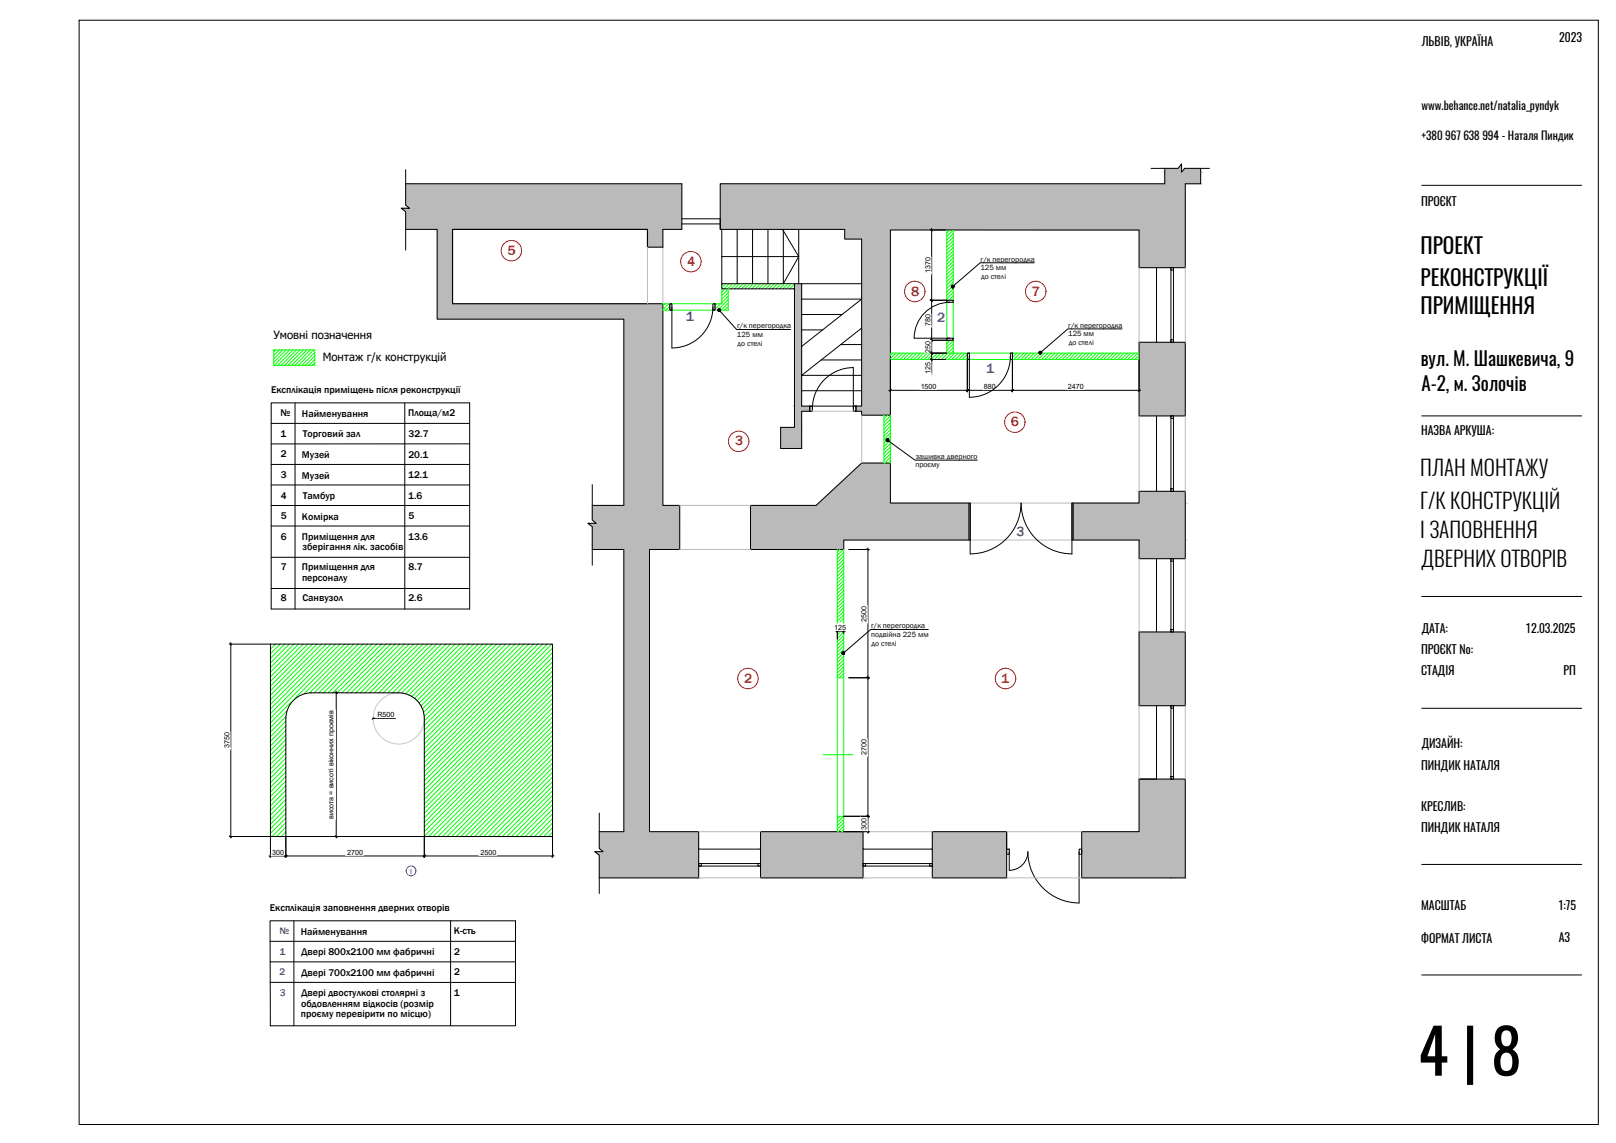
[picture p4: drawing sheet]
<svg xmlns="http://www.w3.org/2000/svg" width="420mm" height="297mm" viewBox="0 0 420 297" stroke-linecap="round" stroke-linejoin="round" font-family="sans-serif">
<!-- layer: 0 -->
<g fill="#bababa" stroke="#bababa" stroke-width=".26">
<path d="M307.2 42.6v1.2h-.9z"/>
<path d="M105.5 47.8l71.8 5.5v-5.5zM105.5 47.8l71.8 5.5h-71.8z"/>
<path d="M105.5 53.3l71.8 .8v-.8zM105.5 53.3l71.8 .8h-70.8z"/>
<path d="M104.3 54.1l73 .9v-.9zM104.3 54.1l73 .9h-71.8z"/>
<path d="M105.5 55l71.8 4.6v-4.6zM105.5 55l71.8 4.6h-71.8z"/>
<path d="M168.3 59.6l4 4.6v-4.6zM168.3 59.6l4 4.6h-4z"/>
<path d="M113.7 59.6l4 19.3v-19.3zM113.7 59.6l4 19.3h-4z"/>
<path d="M113.7 78.9l58.6 4v-4zM113.7 78.9l58.6 4h-58.6z"/>
<path d="M296.2 88.9l12 19.2v-19.2zM296.2 88.9l12 19.2h-12z"/>
<path d="M296.2 127.7l12 3v-3zM296.2 127.7l12 3h-12z"/>
<path d="M224 120.3l7.5 10.4v-10.4zM212.8 130.7l11.2-10.4 7.5 10.4z"/>
<path d="M212.8 130.7l39.1 .6v-.6zM212.2 131.3l.6-.6 39.1 .6z"/>
<path d="M162.2 82.9l10.1 48.4v-48.4zM162.2 82.9l10.1 48.4h-10.1z"/>
<path d="M154 131.3l22.7 3.8v-3.8zM154 131.3l22.7 3.8h-22.7z"/>
<path d="M154 135.1l22.7 .9v-.9zM154 135.1l22.7 .9h-21.7z"/>
<path d="M152.9 136l23.8 .9v-.9zM152.9 136l23.8 .9h-22.7z"/>
<path d="M279 130.7l29.2 9.6v-9.6zM279 130.7l29.2 9.6h-29.2z"/>
<path d="M195.1 131.3l56.8 9v-9zM195.1 131.3l56.8 9h-56.8z"/>
<path d="M154 136.9l22.7 4.6v-4.6zM154 136.9l22.7 4.6h-22.7z"/>
<path d="M195.1 140.3l24.3 2.5v-2.5zM195.1 140.3l24.3 2.5h-24.3z"/>
<path d="M154 141.5l22.7 1.3v-1.3zM154 141.5l22.7 1.3h-22.7z"/>
<path d="M296.2 140.3l12 4.9v-4.9zM296.2 140.3l12 4.9h-12z"/>
<path d="M296.2 164.2l12 19.2v-19.2zM296.2 164.2l12 19.2h-12z"/>
<path d="M296.2 202.5l12 13.6v-13.6zM296.2 202.5l12 13.6h-12z"/>
<path d="M162.2 142.8l6.7 73.3v-73.3zM162.2 142.8l6.7 73.3h-6.7z"/>
<path d="M155.8 216.1l25.9 4.4v-4.4zM155.8 216.1l25.9 4.4h-25.9z"/>
<path d="M242.4 216.1l19.3 4.6v-4.6zM242.4 216.1l19.3 4.6h-19.3z"/>
<path d="M197.7 216.1l26.7 4.6v-4.6zM197.7 216.1l26.7 4.6h-26.7z"/>
<path d="M155.8 220.5l25.9 .2v-.2zM155.8 220.5l25.9 .2h-25.7z"/>
<path d="M156 220.7l25.7 .6v-.6zM156 220.7l25.7 .6h-24.9z"/>
<path d="M154.7 221.3l27 .9v-.9zM154.7 221.3l27 .9h-25.9z"/>
<path d="M281.2 216.1l27 12v-12zM281.2 216.1l27 12h-27z"/>
<path d="M242.4 220.7l19.3 7.4v-7.4zM242.4 220.7l19.3 7.4h-19.3z"/>
<path d="M197.7 220.7l26.7 7.4v-7.4zM197.7 220.7l26.7 7.4h-26.7z"/>
<path d="M155.8 222.2l25.9 5.9v-5.9zM155.8 222.2l25.9 5.9h-25.9z"/>
<path d="M308 43.8l4.2 1v-1zM308 43.8l4.2 1h-5z"/>
<path d="M302.8 43.8l4.4 1v-1zM302.8 43.8l4.4 1h-4.4z"/>
<path d="M302.8 44.8l9.4 3v-3zM302.8 44.8l9.4 3h-9.4z"/>
<path d="M187.3 47.8l120.9 11.8v-11.8zM187.3 47.8l120.9 11.8h-120.9z"/>
<path d="M219.6 59.6l88.6 .2v-.2zM219.6 59.6l88.6 .2h-88.6z"/>
<path d="M219.6 59.8l11.9 2.3v-2.3zM219.6 59.8l11.9 2.3h-11.9z"/>
<path d="M296.2 59.8l12 9.8v-9.8zM296.2 59.8l12 9.8h-12z"/>
<path d="M224 62.1l7.5 15.6v-15.6zM224 62.1l7.5 15.6h-7.5z"/>
<path d="M224 77.7l7.5 7.6v-7.6zM224 77.7l7.5 7.6h-7.5z"/>
<path d="M224 85.3l7.5 20.2v-20.2zM224 85.3l7.5 20.2h-7.5z"/>
<path d="M222.5 105.5l9 1.4v-1.4zM222.5 105.5l9 1.4h-9z"/>
<path d="M224 106.9l7.5 1v-1zM224 106.9l7.5 1h-7.5z"/>
<path d="M206.6 73.7l1.8 16.3v-16.3zM206.6 73.7l1.8 16.3h-1.8z"/>
<path d="M206.6 90l1.8 7.5v-7.5zM206.6 90l1.8 7.5h-1.8z"/>
<path d="M206.6 97.5l1.8 8v-8zM206.6 97.5l1.8 8h-1.8z"/>
<path d="M206.6 105.5l3.9 1.4v-1.4zM206.6 105.5l3.9 1.4h-3.9z"/>
<path d="M206.6 106.9l1.8 4.2v-4.2zM206.6 106.9l1.8 4.2h-1.8z"/>
<path d="M203 111.1l5.4 5.5v-5.5zM203 111.1l5.4 5.5h-5.4z"/>
</g>
<g fill="none" stroke="#000" stroke-width=".26">
<path d="M20.6 5.3h395v286.9h-395zM105.5 47.8h71.8v11.8h-5v4.6h-4M105.5 59.6h8.2v23.3h48.5v48.4h-8.2M105.5 44.1v9.2l1 .8h-2.2l1.2 .9v10M177.3 58.2h10M177.3 56.9h10M187.3 56.8v2.8h32.3v2.5h4.4v15.6M187.7 59.6v14.1M191.7 59.6v14.1M195.7 59.6v14.1M199.7 59.6v14.1M203.5 59.6l4.2 7.1-4 7v-14.1"/>
<path d="M207.7 59.6v14.1M242 59.5l.5 .5M299.3 43.8h7l.9-1.2v2.2l.8-1h6.5M302.8 43.8v4h-115.5v11.8M312.2 43.8v4h-4v21.8h-7.5M168.3 78.9h4v52.4h4.4v11.5h-7.8v73.3h12.8v4.6h16v-4.6h26.7v4.6h18v-4.6h19.3v4.6M174.2 78.9h.5v1.7h-.5zM185.4 78.9h.5v1.7h-.5zM185.4 79.8a10.7 10.7 0 0 1-10.7 10.6v-10.6M187.7 66.7h20M206.6 73.7v37.4h-3.6v5.5h5.4v-9.7h2.1v-1.4M206.6 73.7h1.8v16.3"/>
<path d="M206.6 73.7h-18.9v1.4h18.9M208.4 73.7h15.6M208.4 77.7h15.6M224 77.7l-15.6 12.3M224 77.7v7.6M242 77.8l.5 .5M246.2 78h1.6v.6h-1.6zM247 78.6a9.3 9.3 0 0 0-9.3 9.3M268.9 68.3h-14.1l-6.9 6M304.4 69.6h.7v.6h-.7zM304.4 69.6v19.3M305.1 69.6v19.3"/>
<path d="M187.2 80.9l4.3 4.7h14.1M208.4 90v15.5h14.1M208.4 81.7h10.5M208.4 85.7h5.5M213.5 93.5h10.5M218.6 89.5h5.4M221.9 95.5v10.7M221.9 95.5a10.7 10.7 0 0 0-10.7 10.7M224 85.3v20.2h-1.5M224 85.3l-15.6 12.2h15.6M237.7 87.9h9.3M242 88.2l.5 .5"/>
<path d="M242 91.5l.5 .5M242 93.2l.5 .4M246.2 87.9h1.6v.5h-1.6zM251.5 91.8h.5v1.6h-.5zM252 92.6v10.7M262.7 91.8h.5v1.6h-.5zM262.7 92.6a10.7 10.7 0 0 1-10.7 10.6M291.7 85.5h-14.1l-6.9 5.9M300.7 88.9h7.5v19.2h-7.5M304.4 88.3h.7v.6h-.7zM70.5 104.7h51.6v53.6h-51.6zM70.5 110h51.6"/>
<path d="M76.7 104.7v53.6M105.2 104.7v53.6M122.1 115.3l-51.6 .1M208.4 101.5h15.6M210.5 105.5h.7v1.4h-.7zM221.9 105.5h.6v1.4h-.6zM222.5 105.5v1.4h1.5v1h7.5v-48.1h64.7v9.8h4.5v19.3h-4.5v19.2h4.5v19.6h-4.5v3h-17.2v9.6h17.2v4.9h4.5v19h-4.5v19.2h4.5v19.1h-4.5v13.6h-15v12h27v-25.6h-12M231 114.6l6.9 5h16.2M231.7 101.2l-.4 .5M251.7 101.2l-.4 .5M263.5 101.2l-.5 .5M296.4 101.2l-.5 .5"/>
<path d="M304.4 108.1h.7v.6h-.7zM304.4 108.1v19.6M305.1 108.1v19.6M70.5 131.4h51.6M70.5 120.7h51.6M70.5 126h51.6M70.5 136.7h51.6M154 125.9v9.2l1 .9h-2.1l1.1 .9v10M195.1 131.3h17.1l11.8-11h7.5v10.4h20.4v9.6h-32.5v2.5h-24.3zM251.9 130.7h.3v9.6h-.3M252.2 130.7v13.3M265.5 130.7a13.2 13.2 0 0 1-13.2 13.2"/>
<path d="M265.5 130.7a13.2 13.2 0 0 0 13.2 13.2M278.7 130.7v13.3M279 130.7h-.3v9.6h.3M300.7 127.7h7.5v17.5h-7.5M304.4 127h.7v.7h-.7zM70.5 144.8h51.6M70.5 152.9h51.6M154 142.8h8.2v73.3h-6.4M225.4 142.6l.5 .4M304.4 145.2h.7v.6h-.7zM304.4 145.2v19M305.1 145.2v19"/>
<path d="M59.8 167.1l.4 .5M70.3 167.4h73.4v50h-73.4zM87.2 179.8l.5 .5M217.9 163.8l-.4 .5M219.6 163.8l-.5 .5M225.4 175.9l.5 .5M241.4 163.6h-15l-6.9 6M300.7 164.2h7.5v19.2h-7.5M304.4 163.6h.7v.6h-.7zM74.3 186.7v30.7M74.3 186.7a6.7 6.7 0 0 1 6.7-6.6h22.7a6.7 6.7 0 0 1 6.6 6.6M97.2 186.5l-.4 .5"/>
<path d="M110.3 186.7v30.7M304.4 183.4h.7v.7h-.7zM304.4 183.4v19.1M305.1 183.4v19.1M59.8 217.2l.4 .4M87.2 217.2l.5 .4M155.8 211.3v9.2l1 .8h-2.1l1.1 .9v10M225.4 211.9l.5 .5M225.4 215.9l.5 .5M261.7 216.1v12h-19.3v-7.4M304.4 201.8h.7v.7h-.7zM70.5 222.2l-.4 .5"/>
<path d="M74.5 222.2l-.4 .5M76.4 239.3v27.3M110.6 222.2l-.5 .5M117.2 239.3v27.3M143.9 222.2l-.5 .5M181.7 220.7v7.4h-25.9M181.7 224.4h.6v.7h-.6zM181.7 224.4h16M181.7 225.1h16M197.1 224.4h.6v.7h-.6zM197.7 220.7v7.4h26.7v-7.4M224.4 224.4h.7v.7h-.7z"/>
<path d="M224.4 224.4h18M224.4 225.1h18M241.7 224.4h.7v.7h-.7zM261.7 220.7h.7v1.3h-.7zM262.4 221.3v4.9a4.8 4.8 0 0 0 4.9-4.9 13.3 13.3 0 0 0 13.3 13.4M280.6 220.7h.6v1.3h-.6zM280.6 221.3v13.4M70.2 244.6h63.8M70.2 250h63.8M70.2 255.3h63.8M70.2 266.6h63.8v-27.3h-63.8l.1 27.3"/>
</g>
<g fill="none" stroke="#0f0" stroke-width=".26">
<path d="M246.2 59.8v32M247 59.8l-.8 .8M247.8 59.8l-1.6 1.7M247.8 59.8v32M173 78.9l-.7 .7M173.9 78.9l-1.6 1.6M174.2 79.6l-1.1 1M174.2 78.9v1.7M185.9 78.9v1.7M186.5 78.9l-.6 .6M187.3 78.9l-1.4 1.5M187.7 75.1v3.8h-15.4"/>
<path d="M187.8 73.7l-.1 .2M188.5 75.1l-.8 .8M188.7 73.7l-1 1.1M189.3 75.2l-1.6 1.6M189.3 76.1l-1.6 1.6M189.3 77l-1.6 1.6M189.3 77.9l-2.7 2.7M189.3 78.8l-1.8 1.8M189.3 79.7l-.9 .9M189.3 75.1v5.5M189.6 73.7l-1.3 1.4M190.5 73.7l-1.3 1.4"/>
<path d="M191.4 73.7l-1.3 1.4M192.3 73.7l-1.3 1.4M193.2 73.7l-1.3 1.4M194.1 73.7l-1.3 1.4M195 73.7l-1.3 1.4M195.9 73.7l-1.3 1.4M196.8 73.7l-1.3 1.4M197.7 73.7l-1.3 1.4M198.6 73.7l-1.3 1.4M199.5 73.7l-1.3 1.4M200.4 73.7l-1.3 1.4M201.3 73.7l-1.3 1.4"/>
<path d="M202.2 73.7l-1.3 1.4M203.1 73.7l-1.3 1.4M204 73.7l-1.4 1.4M204.9 73.7l-1.3 1.4M205.8 73.7l-1.4 1.4M206.6 73.9l-1.2 1.2M206.6 74.7l-.4 .4M246.2 78h1.6M247.8 60.7l-1.6 1.7M247.8 61.6l-1.6 1.7M247.8 62.5l-1.6 1.7M247.8 63.4l-1.6 1.7"/>
<path d="M247.8 64.3l-1.6 1.7M247.8 65.2l-1.6 1.7M247.8 66.1l-1.6 1.7M247.8 67l-1.6 1.7M247.8 67.9l-1.6 1.7M247.8 68.8l-1.6 1.6M247.8 69.7l-1.6 1.7M247.8 70.6l-1.6 1.6M247.8 71.5l-1.6 1.7M247.8 72.4l-1.6 1.6M247.8 73.3l-1.6 1.7M247.8 74.2l-1.6 1.6"/>
<path d="M247.8 75.1l-1.6 1.6M247.8 76l-1.6 1.6M247.8 76.9l-1.1 1.1M247.8 77.8l-.2 .2M71.2 90.9h10.7v4h-10.7zM71.7 90.9l-.5 .5M72.6 90.9l-1.4 1.5M73.5 90.9l-2.3 2.3M74.4 90.9l-3.2 3.3M75.3 90.9l-4 4M76.2 90.9l-4 4M77.1 90.9l-4 4"/>
<path d="M78 90.9l-4 4M78.9 90.9l-4 4M79.8 90.9l-4 4M80.7 90.9l-4 4M81.6 90.9l-4 4M81.9 91.6l-3.4 3.3M81.9 92.5l-2.5 2.4M81.9 93.4l-1.6 1.5M81.9 94.3l-.7 .6M172.3 80.6h17M174.2 80.5l-.2 .1M189.3 80.6h.1"/>
<path d="M231.5 91.8h64.7M231.5 93.4h64.7M232.1 91.8l-.6 .5M233 91.8l-1.5 1.4M233.8 91.8l-1.6 1.6M234.8 91.8l-1.7 1.6M235.6 91.8l-1.6 1.6M236.5 91.8l-1.6 1.6M237.4 91.8l-1.6 1.6M238.3 91.8l-1.6 1.6M239.2 91.8l-1.6 1.6M240.1 91.8l-1.6 1.6"/>
<path d="M241 91.8l-1.6 1.6M241.9 91.8l-1.6 1.6M242.8 91.8l-1.6 1.6M243.7 91.8l-1.6 1.6M244.6 91.8l-1.6 1.6M245.5 91.8l-1.6 1.6M246.2 88.4h1.6M247.1 88.4l-.9 .9M247.8 90.3l-3 3.1M247.8 91.2l-2.1 2.2M247.8 88.5l-1.6 1.7M247.8 89.4l-1.6 1.7"/>
<path d="M248.2 91.8l-1.7 1.6M249.1 91.8l-1.6 1.6M250 91.8l-1.7 1.6M250.9 91.8l-1.6 1.6M251.5 92.1l-1.4 1.3M251.5 93l-.5 .4M251.5 91.8v1.6M263.2 91.8v1.6M263.5 91.8l-.3 .2M264.4 91.8l-1.2 1.1M265.3 91.8l-1.7 1.6M266.2 91.8l-1.7 1.6"/>
<path d="M267.1 91.8l-1.7 1.6M268 91.8l-1.7 1.6M268.9 91.8l-1.7 1.6M269.8 91.8l-1.7 1.6M270.7 91.8l-1.7 1.6M271.6 91.8l-1.7 1.6M272.5 91.8l-1.7 1.6M273.4 91.8l-1.7 1.6M274.3 91.8l-1.7 1.6M275.2 91.8l-1.7 1.6M276.1 91.8l-1.7 1.6M277 91.8l-1.7 1.6"/>
<path d="M277.9 91.8l-1.7 1.6M278.7 91.8l-1.6 1.6M279.7 91.8l-1.7 1.6M280.5 91.8l-1.6 1.6M281.5 91.8l-1.7 1.6M282.3 91.8l-1.6 1.6M283.3 91.8l-1.7 1.6M284.1 91.8l-1.6 1.6M285 91.8l-1.6 1.6M285.9 91.8l-1.6 1.6M286.8 91.8l-1.6 1.6M287.7 91.8l-1.6 1.6"/>
<path d="M288.6 91.8l-1.6 1.6M289.5 91.8l-1.6 1.6M290.4 91.8l-1.6 1.6M291.3 91.8l-1.6 1.6M292.2 91.8l-1.6 1.6M293.1 91.8l-1.6 1.6M294 91.8l-1.6 1.6M294.9 91.8l-1.7 1.6M295.8 91.8l-1.6 1.6M296.2 92.3l-1.2 1.1M296.2 93.2l-.2 .2M229.8 107.9v12.4"/>
<path d="M229.9 107.9l-.1 .1M230.8 107.9l-1 .9M231.5 108.1l-1.7 1.7M231.5 109l-1.7 1.6M231.5 109.9l-1.7 1.7M231.5 110.8l-1.7 1.6M231.5 111.7l-1.7 1.6M231.5 112.6l-1.7 1.6M231.5 113.5l-1.7 1.6M231.5 114.4l-1.7 1.6M231.5 115.3l-1.7 1.6M231.5 116.2l-1.7 1.6"/>
<path d="M231.5 117.1l-1.7 1.6M231.5 118l-1.7 1.6M231.5 118.9l-1.5 1.4M231.5 119.7l-.6 .6M231.5 107.9v12.4M217.7 142.8v73.3M218.4 142.8l-.7 .7M219.2 142.8l-1.5 1.6M219.4 143.6l-1.7 1.7M219.4 144.5l-1.7 1.7M219.4 145.4l-1.7 1.7M219.4 146.3l-1.7 1.6"/>
<path d="M219.4 147.2l-1.7 1.7M219.4 148.1l-1.7 1.6M219.4 149l-1.7 1.7M219.4 149.9l-1.7 1.6M219.4 150.8l-1.7 1.6M219.4 151.7l-1.7 1.6M219.4 152.6l-1.7 1.6M219.4 153.5l-1.7 1.6M219.4 154.4l-1.7 1.6M219.4 155.3l-1.7 1.6M219.4 156.2l-1.7 1.6M219.4 157.1l-1.7 1.6"/>
<path d="M219.4 158l-1.7 1.6M219.4 158.9l-1.7 1.6M219.4 159.8l-1.7 1.6M219.4 142.8v73.3M70.4 167.4l-.1 .1M71.6 167.4l-1.3 1.3M72.8 167.4l-2.5 2.5M74 167.4l-3.7 3.7M75.2 167.4l-4.9 4.9M76.4 167.4l-6.1 6.1M77.6 167.4l-7.3 7.3M78.8 167.4l-8.5 8.5"/>
<path d="M80 167.4l-9.7 9.7M81.2 167.4l-10.9 10.9M82.4 167.4l-12.1 12.1M83.6 167.4l-13.3 13.3M84.8 167.4l-14.5 14.5M86 167.4l-15.7 15.7M87.2 167.4l-16.9 16.9M88.4 167.4l-18.1 18M89.6 167.4l-19.3 19.3M90.8 167.4l-20.5 20.4M92 167.4l-13 12.9M93.2 167.4l-12.7 12.7"/>
<path d="M94.4 167.4l-12.7 12.7M95.6 167.4l-12.7 12.7M96.8 167.4l-12.7 12.7M98 167.4l-12.7 12.7M99.2 167.4l-12.7 12.7M100.4 167.4l-12.7 12.7M101.6 167.4l-12.7 12.7M102.8 167.4l-12.7 12.7M103.9 167.4l-12.6 12.7M105.2 167.4l-12.7 12.7M106.4 167.4l-12.7 12.7M107.5 167.4l-12.6 12.7"/>
<path d="M108.8 167.4l-12.7 12.7M109.9 167.4l-12.6 12.7M111.1 167.4l-12.6 12.7M112.3 167.4l-12.6 12.7M113.5 167.4l-12.6 12.7M114.7 167.4l-12.6 12.7M115.9 167.4l-12.6 12.7M117.1 167.4l-12.7 12.7M118.3 167.4l-12.9 12.9M119.5 167.4l-13.2 13.2M120.7 167.4l-13.6 13.6M121.9 167.4l-14.1 14.1"/>
<path d="M123.1 167.4l-14.7 14.7M124.3 167.4l-15.3 15.3M125.5 167.4l-16 16M126.7 167.4l-16.8 16.8M127.9 167.4l-17.8 17.8M129.1 167.4l-18.8 18.8M130.3 167.4l-20 20M131.5 167.4l-21.2 21.2M132.7 167.4l-22.4 22.3M133.9 167.4l-23.6 23.6M135.1 167.4l-24.8 24.8M136.3 167.4l-26 25.9"/>
<path d="M137.5 167.4l-27.2 27.1M138.7 167.4l-28.4 28.3M139.9 167.4l-29.6 29.5M141.1 167.4l-30.8 30.7M142.3 167.4l-32 31.9M143.5 167.4l-33.2 33.1M143.7 168.4l-33.4 33.3M143.7 169.6l-33.4 33.3M143.7 170.8l-33.4 33.3M143.7 172l-33.4 33.3M143.7 173.2l-33.4 33.3M143.7 174.4l-33.4 33.3"/>
<path d="M143.7 175.6l-33.4 33.3M143.7 176.8l-33.4 33.3M143.7 178l-33.4 33.3M143.7 179.2l-33.4 33.3M217.7 176.1h1.7M218.3 164.4l-.6 .6M219.2 164.4l-1.5 1.5M219.4 160.6l-1 1M219.4 161.6h-.1M219.4 165.1l-1.7 1.7M219.4 166l-1.7 1.7M219.4 166.9l-1.7 1.7"/>
<path d="M219.4 167.8l-1.7 1.7M219.4 168.7l-1.7 1.7M219.4 169.6l-1.7 1.7M219.4 170.5l-1.7 1.7M219.4 171.4l-1.7 1.7M219.4 172.3l-1.7 1.7M219.4 173.2l-1.7 1.7M219.4 174.1l-1.7 1.7M219.4 175l-1.2 1.1M219.4 175.9l-.3 .2M74.3 187.4l-4 4M74.3 188.6l-4 4"/>
<path d="M74.3 189.8l-4 4M74.3 191l-4 4M74.3 192.2l-4 4M74.3 193.4l-4 4M74.3 194.6l-4 4M74.3 195.8l-4 4M74.3 197l-4 4M74.3 198.2l-4 4M74.3 199.4l-4 4M74.3 186.2l-4 4M74.6 184.7l-4.3 4.3M143.7 195.9l-21.5 21.5"/>
<path d="M143.7 180.4l-33.4 33.3M143.7 181.6l-33.4 33.3M143.7 182.8l-33.4 33.3M143.7 184l-33.4 33.3M143.7 185.2l-32.3 32.2M143.7 186.4l-31.1 31M143.7 187.5l-29.9 29.9M143.7 188.8l-28.7 28.6M143.7 190l-27.5 27.4M143.7 191.1l-26.3 26.3M143.7 192.3l-25.1 25.1M143.7 193.5l-23.9 23.9"/>
<path d="M143.7 194.7l-22.7 22.7M143.7 197.1l-20.3 20.3M143.7 198.3l-19.1 19.1M143.7 199.5l-17.9 17.9M214 196.1h7.7M74.3 200.6l-4 4M74.3 201.8l-4 4M74.3 203l-4 4M74.3 204.2l-4 4M74.3 205.4l-4 4M74.3 206.6l-4 4M74.3 207.8l-4 4"/>
<path d="M74.3 209l-4 4M74.3 210.2l-4 4M74.3 211.4l-4 4M74.3 212.6l-4 4M74.3 213.8l-3.6 3.6M74.3 215l-2.4 2.4M74.3 216.2l-1.2 1.2M74.3 217.4h.1M143.7 200.7l-16.7 16.7M143.7 201.9l-15.5 15.5M143.7 203.1l-14.3 14.3M143.7 204.3l-13.1 13.1"/>
<path d="M143.7 205.5l-11.9 11.9M143.7 206.7l-10.7 10.7M143.7 207.9l-9.5 9.5M143.7 209.1l-8.3 8.3M143.7 210.3l-7.1 7.1M143.7 211.5l-5.9 5.9M143.7 212.7l-4.7 4.7M143.7 213.9l-3.5 3.5M143.7 215.1l-2.3 2.3M143.7 216.3l-1.1 1.1M217.7 212.1h1.7M218.4 212.1l-.7 .7"/>
<path d="M219.3 212.1l-1.6 1.6M219.4 212.9l-1.7 1.7M219.4 213.8l-1.7 1.7M219.4 214.7l-1.4 1.4M219.4 215.6l-.5 .5"/>
</g>
<g fill="none" stroke="#bababa" stroke-width=".26">
<path d="M168.3 64.2v14.7M172.3 64.2v14.7M296.2 69.6v19.3M308.2 69.6v19.3M211.2 106.9h10.7M224 107.9v12.4M231.5 107.9v12.4M296.2 108.1v19.6M308.2 108.1v19.6M176.7 131.3h18.4M251.9 130.7h27.1M176.7 142.8h18.4"/>
<path d="M251.9 140.3h27.1M296.2 145.2v19M308.2 145.2v19M296.2 183.4v19.1M308.2 183.4v19.1M181.7 216.1h16M224.4 216.1h18M261.7 216.1h19.5M181.7 228.1h16M224.4 228.1h18M261.7 228.1h19.5"/>
</g>
<path d="M168.3 64.2v-4.6h-50.6v19.3h50.6" fill="none" stroke="#000" stroke-width=".3"/>
<!-- layer: ds_text -->
<g fill="none" stroke="#000" stroke-width=".26">
<path d="M241.9 59.8h4M242.2 59.4v32.7M241.9 78h4.3M231.5 93.4v8.4M241.9 88.4h4.3M241.9 91.8h4.3M241.9 93.4h4M242.2 91.4v6M251.5 93.4v8.4M263.2 93.4v8.4M296.2 93.4v8.4M231.1 101.4h65.5"/>
<path d="M220.7 142.8h5.4M225.7 142.4v74.1M59.6 167.4h10.7M60 167v50.8M87.4 179.6v38.2M217.3 164h2.5M217.7 163.6v2.5M219.4 163.6v1M220.7 176.1h5.4M87.4 180.1h.4M97 186.7h5.8M59.6 217.4h10.7v5.4"/>
<path d="M74.3 217.4v5.4M87.4 217.4h.4M110.3 217.4v5.4M143.7 217.4v5.4M219.4 212.1h6.7M219.4 216.1h6.7M69.9 222.4h74.2"/>
</g>
<g fill="#fff" stroke="#fff" stroke-width=".26">
<path d="M223.8 192v4.3h1.6zM223.8 192h1.6v4.3z"/>
<path d="M223.8 157.3v4.3h1.6zM223.8 157.3h1.6v4.3z"/>
<path d="M217 162.2v1.6l3.1-1.6zM217 163.8l3.1-1.6v1.6z"/>
<path d="M223.8 212.5v3.2h1.6zM223.8 212.5h1.6v3.2z"/>
<path d="M240.4 66.8v4.1h1.6zM240.4 66.8h1.6v4.1z"/>
<path d="M240.4 81.6v3.2h1.6zM240.4 81.6h1.6v3.2z"/>
<path d="M240.4 88.5v3.2h1.6zM240.4 88.5h1.6v3.2z"/>
<path d="M240.4 94.1v3.1h1.6zM240.4 94.1h1.6v3.1z"/>
<path d="M239.4 99.6v1.6l4.2-1.6zM239.4 101.2l4.2-1.6v1.6z"/>
<path d="M255.8 99.6v1.6l3.2-1.6zM255.8 101.2l3.2-1.6v1.6z"/>
<path d="M277.6 99.6v1.6l4.2-1.6zM277.6 101.2l4.2-1.6v1.6z"/>
<path d="M85.2 184.5v28.4h2zM85.2 184.5h2v28.4z"/>
<path d="M70.7 220.6v1.7l3.2-1.7zM70.7 222.3l3.2-1.7v1.7z"/>
<path d="M90.2 220.6v1.7l4.3-1.7zM90.2 222.3l4.3-1.7v1.7z"/>
<path d="M124.9 220.6v1.7l4.2-1.7zM124.9 222.3l4.2-1.7v1.7z"/>
<path d="M98.1 184.9v1.6l4.5-1.6zM98.1 186.5l4.5-1.6v1.6z"/>
<path d="M58.2 190.3v4.2h1.6zM58.2 190.3h1.6v4.2z"/>
</g>
<!-- layer: 0 -->
<g fill="#000" stroke="#000" stroke-width=".26">
<path d="M247.4 74.7l.2 .1 .1-.3zM247.7 74.5l.1 .3h-.2zM247.7 74.5l.1 .3 .1-.1z"/>
<path d="M247.5 74.2l-.1 .2 .3 .1zM247.4 74.4l.3 .1h-.3zM247.4 74.5v.2l.3-.2z"/>
<path d="M247.7 74.5l.2 .2 .1-.1zM247.7 74.5l.3-.1v.2zM247.7 74.5l.3-.1-.1-.1z"/>
<path d="M247.8 74.2l-.1 .3 .2-.2zM247.6 74.2h.2l-.1 .3zM247.5 74.2l.2 .3-.1-.3z"/>
<path d="M186.7 80.8l.2 .1 .1-.3zM187 80.6v.3h-.1zM187 80.6v.3h.2z"/>
<path d="M186.8 80.4l-.1 .1 .3 .1zM186.7 80.5l.3 .1-.4 .1zM186.6 80.7l.1 .1 .3-.2z"/>
<path d="M187 80.6l.2 .3 .1-.2zM187 80.6l.3-.1v.2zM187 80.6l.3-.1-.1-.1z"/>
<path d="M187.1 80.3l-.1 .3 .2-.2zM186.9 80.3h.2l-.1 .3zM186.8 80.4l.2 .2-.1-.3z"/>
<path d="M270.2 91.9l.2 .1 .1-.4zM270.5 91.6l.1 .4h-.2zM270.5 91.6l.1 .4 .1-.1z"/>
<path d="M270.3 91.4l-.1 .1 .3 .1zM270.2 91.5l.3 .1-.3 .1zM270.2 91.7v.2l.3-.3z"/>
<path d="M270.5 91.6l.2 .3 .1-.1zM270.5 91.6h.3v.2zM270.5 91.6h.3l-.1-.2z"/>
<path d="M270.6 91.3l-.1 .3 .2-.2zM270.4 91.3h.2l-.1 .3zM270.3 91.4l.2 .2-.1-.3z"/>
<path d="M230.5 114.2l-.1 .1 .3 .1zM230.4 114.3l.3 .1-.3 .1zM230.4 114.5l.1 .1 .2-.2z"/>
<path d="M230.7 114.4l-.2 .2 .2 .1zM230.7 114.4l.2 .3h-.2zM230.7 114.4l.2 .3 .1-.1z"/>
<path d="M230.8 114.1l-.1 .3 .2-.3zM230.6 114.1h.2l-.1 .3zM230.5 114.2l.2 .2-.1-.3z"/>
<path d="M230.7 114.4l.3 .2 .1-.2zM230.7 114.4l.3-.2 .1 .2zM230.9 114.1l-.2 .3 .3-.2z"/>
<path d="M219 170l.1 .1 .1-.3zM219.2 169.8l.1 .3h-.2zM219.2 169.8l.1 .3 .2-.1z"/>
<path d="M219 169.5l-.1 .2 .3 .1zM218.9 169.7l.3 .1h-.3zM218.9 169.8l.1 .2 .2-.2z"/>
<path d="M219.2 169.8l.3 .2v-.1zM219.2 169.8l.4-.1-.1 .2zM219.2 169.8l.4-.1-.1-.1z"/>
<path d="M219.4 169.4l-.2 .4 .3-.2zM219.2 169.4h.2l-.2 .4zM219 169.5l.2 .3v-.4z"/>
</g>
<g fill="none" stroke="#f00" stroke-width=".26">
<circle cx="133" cy="65.1" r="2.66"/>
<circle cx="179.6" cy="68" r="2.66"/>
<circle cx="237.8" cy="75.8" r="2.66"/>
<circle cx="269.3" cy="75.8" r="2.66"/>
<circle cx="192.1" cy="114.7" r="2.66"/>
<circle cx="263.9" cy="109.7" r="2.66"/>
<circle cx="194.5" cy="176.3" r="2.66"/>
<circle cx="261.4" cy="176.3" r="2.66"/>
</g>
<circle cx="106.9" cy="226.3" r="1.26" fill="none" stroke="#00f" stroke-width=".26"/>
<circle cx="103.7" cy="186.7" r="6.7" fill="none" stroke="#c7c8ca" stroke-width=".26"/>
<!-- layer: ds_heavy -->
<path d="M369.7 48.2h41.5M369.7 108.1h41.5M369.7 155h41.5M369.7 184.1h41.5M369.7 224.6h41.5M369.7 253.4h41.5" fill="none" stroke="#000" stroke-width=".26"/>
<text font-size="16.1" x="368.7" y="279.6">4 | 8</text>
<g font-size="5.6">
<text x="369.3" y="66.1">ПРОЕКТ</text>
<text x="369.3" y="74.4">РЕКОНСТРУКЦІЇ</text>
<text x="369.3" y="81.7">ПРИМІЩЕННЯ</text>
</g>
<g font-size="5.5">
<text x="369.3" y="123.6">ПЛАН МОНТАЖУ</text>
<text x="369.3" y="132.2">Г/К КОНСТРУКЦІЙ</text>
<text x="369.3" y="139.7">І ЗАПОВНЕННЯ</text>
<text x="369.6" y="147.3">ДВЕРНИХ ОТВОРІВ</text>
</g>
<g font-size="4.9">
<text x="369.4" y="95">вул. М. Шашкевича, 9</text>
<text x="369.6" y="101.7">А-2, м. Золочів</text>
</g>
<g font-size="3.6" fill="#f00">
<text x="132" y="66.2">5</text>
<text x="178.6" y="69.1">4</text>
<text x="236.9" y="76.8">8</text>
<text x="268.2" y="76.8">7</text>
<text x="262.8" y="110.8">6</text>
<text x="191.1" y="115.8">3</text>
<text x="193.5" y="177.4">2</text>
<text x="260.3" y="177.4">1</text>
</g>
<g font-size="3.6" fill="#00f">
<text x="178.3" y="83.3">1</text>
<text x="243.6" y="83.7">2</text>
<text x="256.4" y="96.9">1</text>
<text x="264.3" y="139.2">3</text>
</g>
<g font-size="3.1">
<text x="405.4" y="11">2023</text>
<text x="369.7" y="12.1">ЛЬВІВ, УКРАЇНА</text>
<text x="369.5" y="53.6">ПРОЄКТ</text>
<text x="369.5" y="113.1">НАЗВА АРКУША:</text>
<text x="369.6" y="164.5">ДАТА:</text>
<text x="396.7" y="164.5">12.03.2025</text>
<text x="369.5" y="170">ПРОЄКТ №:</text>
<text x="369.5" y="175.4">СТАДІЯ</text>
<text x="406.5" y="175.3">РП</text>
<text x="369.6" y="194.4">ДИЗАЙН:</text>
<text x="369.5" y="200">ПИНДИК НАТАЛЯ</text>
<text x="369.5" y="210.9">КРЕСЛИВ:</text>
<text x="369.5" y="216.3">ПИНДИК НАТАЛЯ</text>
<text x="369.5" y="236.4">МАСШТАБ</text>
<text x="405.1" y="236.4">1:75</text>
<text x="369.5" y="245">ФОРМАТ ЛИСТА</text>
<text x="405.3" y="244.7">A3</text>
</g>
<g font-size="3">
<text x="369.6" y="28.5">www.behance.net/natalia_pyndyk</text>
<text x="369.6" y="36.5">+380 967 638 994 - Наталя Пиндик</text>
</g>
<g font-size="2.9">
<text x="71.1" y="88.1">Умовні позначення</text>
<text x="83.9" y="93.7">Монтаж г/к конструкцій</text>
</g>
<g font-size="2.6">
<text x="70.5" y="102.1">Експлікація приміщень після реконструкції</text>
<text x="72.9" y="108.2">№</text>
<text x="72.9" y="113.5">1</text>
<text x="78.5" y="108.3">Найменування</text>
<text x="78.7" y="113.7">Торговий зал</text>
<text x="106.1" y="108.2">Площа/м2</text>
<text x="106.2" y="113.5">32.7</text>
<text x="73" y="118.9">2</text>
<text x="78.5" y="119">Музей</text>
<text x="106.2" y="118.9">20.1</text>
<text x="73" y="124.2">3</text>
<text x="78.5" y="124.4">Музей</text>
<text x="106.1" y="124.3">12.1</text>
<text x="73" y="129.6">4</text>
<text x="78.7" y="129.8">Тамбур</text>
<text x="106.1" y="129.6">1.6</text>
<text x="73" y="134.9">5</text>
<text x="78.5" y="135">Комірка</text>
<text x="106.2" y="134.9">5</text>
<text x="73" y="140.2">6</text>
<text x="78.5" y="140.3">Приміщення для</text>
<text x="78.7" y="143">зберігання лік. засобів</text>
<text x="106.1" y="140.3">13.6</text>
<text x="73" y="148.2">7</text>
<text x="78.5" y="148.2">Приміщення для</text>
<text x="106.2" y="148.3">8.7</text>
<text x="78.5" y="150.9">персоналу</text>
<text x="73" y="156.2">8</text>
<text x="78.6" y="156.2">Санвузол</text>
<text x="106.2" y="156.3">2.6</text>
<text x="70.2" y="236.7">Експлікація заповнення дверних отворів</text>
<text x="78.2" y="242.9">Найменування</text>
<text x="118" y="242.8">К-сть</text>
<text x="78.4" y="248.2">Двері 800х2100 мм фабричні</text>
<text x="118.1" y="248.1">2</text>
<text x="78.4" y="253.6">Двері 700х2100 мм фабричні</text>
<text x="118.1" y="253.5">2</text>
<text x="78.3" y="261.6">обдовленням відкосів (розмір</text>
<text x="78.4" y="258.9">Двері двостулкові столярні з</text>
<text x="118" y="258.8">1</text>
<text x="78.2" y="264.2">проєму перевірити по місцю)</text>
</g>
<g font-size="2.6" fill="#00f">
<text x="72.6" y="242.8">№</text>
<text x="72.6" y="248.1">1</text>
<text x="72.7" y="253.5">2</text>
<text x="72.7" y="258.8">3</text>
</g>
<g font-size="2">
<text x="254.9" y="70.3">125 мм</text>
<text x="255" y="68">г/к перегородка</text>
<text x="255.1" y="72.5">до стелі</text>
<text x="191.6" y="87.6">125 мм</text>
<text x="191.6" y="85.4">г/к перегородка</text>
<text x="191.7" y="89.8">до стелі</text>
<text x="277.7" y="87.4">125 мм</text>
<text x="277.7" y="85.2">г/к перегородка</text>
<text x="277.9" y="89.7">до стелі</text>
<text x="238.1" y="119.2">зашивка дверного</text>
<text x="238" y="121.4">проєму</text>
<text x="226.5" y="163.3">г/к перегородка</text>
<text x="226.5" y="165.6">подвійна 225 мм</text>
<text x="226.6" y="167.8">до стелі</text>
</g>
<g font-size="1.9">
<text x="241.9" y="71" transform="rotate(-90 241.9 71)">1370</text>
<text x="241.9" y="84.8" transform="rotate(-90 241.9 84.8)">780</text>
<text x="241.9" y="91.6" transform="rotate(-90 241.9 91.6)">250</text>
<text x="239.4" y="101.1">1500</text>
<text x="241.9" y="97.2" transform="rotate(-90 241.9 97.2)">125</text>
<text x="255.8" y="101.1">880</text>
<text x="277.6" y="101.1">2470</text>
<text x="225.3" y="161.5" transform="rotate(-90 225.3 161.5)">2500</text>
<text x="216.9" y="163.7">125</text>
<text x="98.1" y="186.4">R500</text>
<text x="59.6" y="194.4" transform="rotate(-90 59.6 194.4)">3750</text>
<text x="225.3" y="196.2" transform="rotate(-90 225.3 196.2)">2700</text>
<text x="86.7" y="212.9" transform="rotate(-90 86.7 212.9)">висота = висоті віконних проємів</text>
<text x="225.3" y="215.7" transform="rotate(-90 225.3 215.7)">300</text>
<text x="70.8" y="222.1">300</text>
<text x="90.3" y="222.1">2700</text>
<text x="124.9" y="222.1">2500</text>
</g>
<text font-size="1.9" fill="#00f" x="106.5" y="227">1</text>
</svg>
